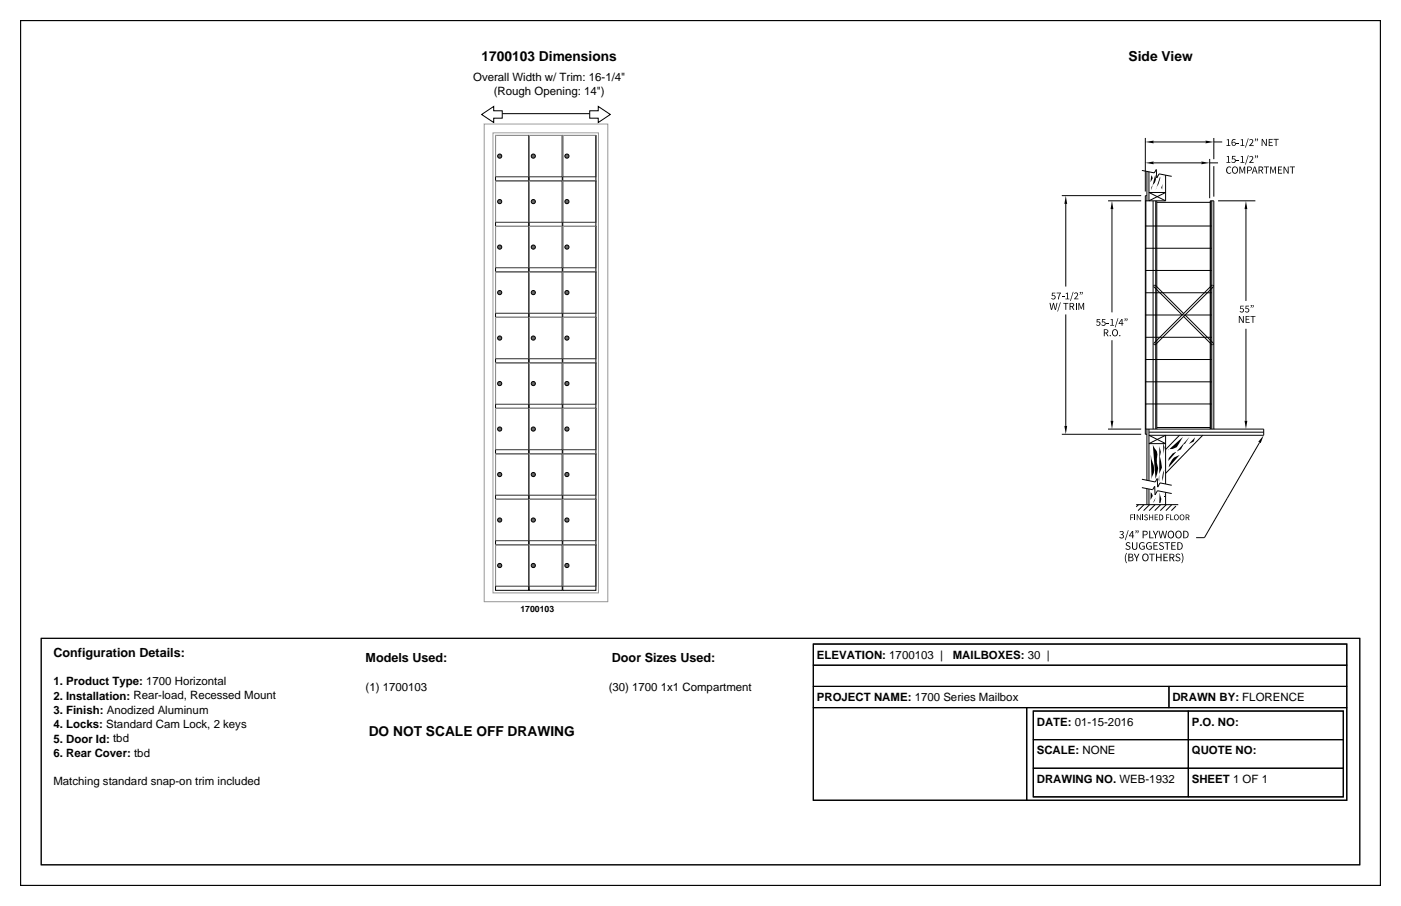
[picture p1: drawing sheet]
<svg xmlns="http://www.w3.org/2000/svg" width="432mm" height="279mm" viewBox="0 0 432 279" stroke-linecap="round" stroke-linejoin="round" font-family="sans-serif">
<path d="M12.7 196.8h406.4v69.9h-406.4z" fill="none" stroke="#000" stroke-width=".31"/>
<g fill="none" stroke="#000" stroke-width=".35">
<path d="M6.3 6.4h419.1v266.6h-419.1zM250.7 198.6h164.4v48.2h-164.4zM250.7 198.6h164.4v6.6h-164.4zM250.7 218.2h65.7v28.6h-65.7zM250.7 211.7h109.6v6.5h-109.6zM250.7 205.2h164.4v6.5h-164.4zM316.4 218.2h98.7v28.6h-98.7zM318.5 219.3h95.5v26.4h-95.5zM318.5 219.3h47.8v8.8h-47.8zM360.3 211.7h54.8v6.5h-54.8zM366.3 219.3h47.7v8.8h-47.7zM318.5 236.9h47.8v8.8h-47.8z"/>
<path d="M318.5 228.1h47.8v8.8h-47.8zM366.3 236.9h47.7v8.8h-47.7zM366.3 228.1h47.7v8.8h-47.7z"/>
</g>
<g fill="#fff" stroke="#000" stroke-width=".31">
<path d="M148.4 35.3l3.8-2.5v1.4h2.6v2.3h-2.6v1.3z"/>
<path d="M181.8 34.2h2.6v-1.4l3.7 2.5-3.7 2.5v-1.3h-2.6z"/>
</g>
<path d="M154.8 35.1h27" fill="none" stroke="#000" stroke-width=".31"/>
<path d="M152.7 41.8h10.2v14h-10.2z" fill="#fff" stroke="#000" stroke-width=".31"/>
<path d="M162.9 41.8h-10.2v12.7" fill="none" stroke="#999" stroke-width=".31"/>
<path d="M162.9 41.8v12.7h-10.2" fill="none" stroke="#333" stroke-width=".31"/>
<circle cx="154" cy="48.1" r=".64" fill="#666" stroke="#000" stroke-width=".31"/>
<path d="M163.1 41.8h10.2v14h-10.2z" fill="#fff" stroke="#000" stroke-width=".31"/>
<path d="M173.3 41.8h-10.2v12.7" fill="none" stroke="#999" stroke-width=".31"/>
<path d="M173.3 41.8v12.7h-10.2" fill="none" stroke="#333" stroke-width=".31"/>
<circle cx="164.4" cy="48.1" r=".64" fill="#666" stroke="#000" stroke-width=".31"/>
<path d="M173.5 41.8h10.2v14h-10.2z" fill="#fff" stroke="#000" stroke-width=".31"/>
<path d="M183.7 41.8h-10.2v12.7" fill="none" stroke="#999" stroke-width=".31"/>
<path d="M183.7 41.8v12.7h-10.2" fill="none" stroke="#333" stroke-width=".31"/>
<circle cx="174.7" cy="48.1" r=".64" fill="#666" stroke="#000" stroke-width=".31"/>
<path d="M152.7 55.8h10.2v14h-10.2z" fill="#fff" stroke="#000" stroke-width=".31"/>
<path d="M162.9 55.8h-10.2v12.7" fill="none" stroke="#999" stroke-width=".31"/>
<path d="M162.9 55.8v12.7h-10.2" fill="none" stroke="#333" stroke-width=".31"/>
<circle cx="154" cy="62.2" r=".64" fill="#666" stroke="#000" stroke-width=".31"/>
<path d="M163.1 55.8h10.2v14h-10.2z" fill="#fff" stroke="#000" stroke-width=".31"/>
<path d="M173.3 55.8h-10.2v12.7" fill="none" stroke="#999" stroke-width=".31"/>
<path d="M173.3 55.8v12.7h-10.2" fill="none" stroke="#333" stroke-width=".31"/>
<circle cx="164.4" cy="62.2" r=".64" fill="#666" stroke="#000" stroke-width=".31"/>
<path d="M173.5 55.8h10.2v14h-10.2z" fill="#fff" stroke="#000" stroke-width=".31"/>
<path d="M183.7 55.8h-10.2v12.7" fill="none" stroke="#999" stroke-width=".31"/>
<path d="M183.7 55.8v12.7h-10.2" fill="none" stroke="#333" stroke-width=".31"/>
<circle cx="174.7" cy="62.2" r=".64" fill="#666" stroke="#000" stroke-width=".31"/>
<path d="M152.7 69.8h10.2v14.1h-10.2z" fill="#fff" stroke="#000" stroke-width=".31"/>
<path d="M162.9 69.8h-10.2v12.8" fill="none" stroke="#999" stroke-width=".31"/>
<path d="M162.9 69.8v12.8h-10.2" fill="none" stroke="#333" stroke-width=".31"/>
<circle cx="154" cy="76.2" r=".64" fill="#666" stroke="#000" stroke-width=".31"/>
<path d="M163.1 69.8h10.2v14.1h-10.2z" fill="#fff" stroke="#000" stroke-width=".31"/>
<path d="M173.3 69.8h-10.2v12.8" fill="none" stroke="#999" stroke-width=".31"/>
<path d="M173.3 69.8v12.8h-10.2" fill="none" stroke="#333" stroke-width=".31"/>
<circle cx="164.4" cy="76.2" r=".64" fill="#666" stroke="#000" stroke-width=".31"/>
<path d="M173.5 69.8h10.2v14.1h-10.2z" fill="#fff" stroke="#000" stroke-width=".31"/>
<path d="M183.7 69.8h-10.2v12.8" fill="none" stroke="#999" stroke-width=".31"/>
<path d="M183.7 69.8v12.8h-10.2" fill="none" stroke="#333" stroke-width=".31"/>
<circle cx="174.7" cy="76.2" r=".64" fill="#666" stroke="#000" stroke-width=".31"/>
<path d="M152.7 83.9h10.2v14h-10.2z" fill="#fff" stroke="#000" stroke-width=".31"/>
<path d="M162.9 83.9h-10.2v12.7" fill="none" stroke="#999" stroke-width=".31"/>
<path d="M162.9 83.9v12.7h-10.2" fill="none" stroke="#333" stroke-width=".31"/>
<circle cx="154" cy="90.2" r=".64" fill="#666" stroke="#000" stroke-width=".31"/>
<path d="M163.1 83.9h10.2v14h-10.2z" fill="#fff" stroke="#000" stroke-width=".31"/>
<path d="M173.3 83.9h-10.2v12.7" fill="none" stroke="#999" stroke-width=".31"/>
<path d="M173.3 83.9v12.7h-10.2" fill="none" stroke="#333" stroke-width=".31"/>
<circle cx="164.4" cy="90.2" r=".64" fill="#666" stroke="#000" stroke-width=".31"/>
<path d="M173.5 83.9h10.2v14h-10.2z" fill="#fff" stroke="#000" stroke-width=".31"/>
<path d="M183.7 83.9h-10.2v12.7" fill="none" stroke="#999" stroke-width=".31"/>
<path d="M183.7 83.9v12.7h-10.2" fill="none" stroke="#333" stroke-width=".31"/>
<circle cx="174.7" cy="90.2" r=".64" fill="#666" stroke="#000" stroke-width=".31"/>
<path d="M152.7 97.9h10.2v14h-10.2z" fill="#fff" stroke="#000" stroke-width=".31"/>
<path d="M162.9 97.9h-10.2v12.7" fill="none" stroke="#999" stroke-width=".31"/>
<path d="M162.9 97.9v12.7h-10.2" fill="none" stroke="#333" stroke-width=".31"/>
<circle cx="154" cy="104.3" r=".64" fill="#666" stroke="#000" stroke-width=".31"/>
<path d="M163.1 97.9h10.2v14h-10.2z" fill="#fff" stroke="#000" stroke-width=".31"/>
<path d="M173.3 97.9h-10.2v12.7" fill="none" stroke="#999" stroke-width=".31"/>
<path d="M173.3 97.9v12.7h-10.2" fill="none" stroke="#333" stroke-width=".31"/>
<circle cx="164.4" cy="104.3" r=".64" fill="#666" stroke="#000" stroke-width=".31"/>
<path d="M173.5 97.9h10.2v14h-10.2z" fill="#fff" stroke="#000" stroke-width=".31"/>
<path d="M183.7 97.9h-10.2v12.7" fill="none" stroke="#999" stroke-width=".31"/>
<path d="M183.7 97.9v12.7h-10.2" fill="none" stroke="#333" stroke-width=".31"/>
<circle cx="174.7" cy="104.3" r=".64" fill="#666" stroke="#000" stroke-width=".31"/>
<path d="M152.7 111.9h10.2v14h-10.2z" fill="#fff" stroke="#000" stroke-width=".31"/>
<path d="M162.9 111.9h-10.2v12.8" fill="none" stroke="#999" stroke-width=".31"/>
<path d="M162.9 111.9v12.8h-10.2" fill="none" stroke="#333" stroke-width=".31"/>
<circle cx="154" cy="118.3" r=".64" fill="#666" stroke="#000" stroke-width=".31"/>
<path d="M163.1 111.9h10.2v14h-10.2z" fill="#fff" stroke="#000" stroke-width=".31"/>
<path d="M173.3 111.9h-10.2v12.8" fill="none" stroke="#999" stroke-width=".31"/>
<path d="M173.3 111.9v12.8h-10.2" fill="none" stroke="#333" stroke-width=".31"/>
<circle cx="164.4" cy="118.3" r=".64" fill="#666" stroke="#000" stroke-width=".31"/>
<path d="M173.5 111.9h10.2v14h-10.2z" fill="#fff" stroke="#000" stroke-width=".31"/>
<path d="M183.7 111.9h-10.2v12.8" fill="none" stroke="#999" stroke-width=".31"/>
<path d="M183.7 111.9v12.8h-10.2" fill="none" stroke="#333" stroke-width=".31"/>
<circle cx="174.7" cy="118.3" r=".64" fill="#666" stroke="#000" stroke-width=".31"/>
<path d="M152.7 125.9h10.2v14.1h-10.2z" fill="#fff" stroke="#000" stroke-width=".31"/>
<path d="M162.9 125.9h-10.2v12.8" fill="none" stroke="#999" stroke-width=".31"/>
<path d="M162.9 125.9v12.8h-10.2" fill="none" stroke="#333" stroke-width=".31"/>
<circle cx="154" cy="132.3" r=".64" fill="#666" stroke="#000" stroke-width=".31"/>
<path d="M163.1 125.9h10.2v14.1h-10.2z" fill="#fff" stroke="#000" stroke-width=".31"/>
<path d="M173.3 125.9h-10.2v12.8" fill="none" stroke="#999" stroke-width=".31"/>
<path d="M173.3 125.9v12.8h-10.2" fill="none" stroke="#333" stroke-width=".31"/>
<circle cx="164.4" cy="132.3" r=".64" fill="#666" stroke="#000" stroke-width=".31"/>
<path d="M173.5 125.9h10.2v14.1h-10.2z" fill="#fff" stroke="#000" stroke-width=".31"/>
<path d="M183.7 125.9h-10.2v12.8" fill="none" stroke="#999" stroke-width=".31"/>
<path d="M183.7 125.9v12.8h-10.2" fill="none" stroke="#333" stroke-width=".31"/>
<circle cx="174.7" cy="132.3" r=".64" fill="#666" stroke="#000" stroke-width=".31"/>
<path d="M152.7 140h10.2v14h-10.2z" fill="#fff" stroke="#000" stroke-width=".31"/>
<path d="M162.9 140h-10.2v12.7" fill="none" stroke="#999" stroke-width=".31"/>
<path d="M162.9 140v12.7h-10.2" fill="none" stroke="#333" stroke-width=".31"/>
<circle cx="154" cy="146.3" r=".64" fill="#666" stroke="#000" stroke-width=".31"/>
<path d="M163.1 140h10.2v14h-10.2z" fill="#fff" stroke="#000" stroke-width=".31"/>
<path d="M173.3 140h-10.2v12.7" fill="none" stroke="#999" stroke-width=".31"/>
<path d="M173.3 140v12.7h-10.2" fill="none" stroke="#333" stroke-width=".31"/>
<circle cx="164.4" cy="146.3" r=".64" fill="#666" stroke="#000" stroke-width=".31"/>
<path d="M173.5 140h10.2v14h-10.2z" fill="#fff" stroke="#000" stroke-width=".31"/>
<path d="M183.7 140h-10.2v12.7" fill="none" stroke="#999" stroke-width=".31"/>
<path d="M183.7 140v12.7h-10.2" fill="none" stroke="#333" stroke-width=".31"/>
<circle cx="174.7" cy="146.3" r=".64" fill="#666" stroke="#000" stroke-width=".31"/>
<path d="M152.7 154h10.2v14h-10.2z" fill="#fff" stroke="#000" stroke-width=".31"/>
<path d="M162.9 154h-10.2v12.7" fill="none" stroke="#999" stroke-width=".31"/>
<path d="M162.9 154v12.7h-10.2" fill="none" stroke="#333" stroke-width=".31"/>
<circle cx="154" cy="160.4" r=".64" fill="#666" stroke="#000" stroke-width=".31"/>
<path d="M163.1 154h10.2v14h-10.2z" fill="#fff" stroke="#000" stroke-width=".31"/>
<path d="M173.3 154h-10.2v12.7" fill="none" stroke="#999" stroke-width=".31"/>
<path d="M173.3 154v12.7h-10.2" fill="none" stroke="#333" stroke-width=".31"/>
<circle cx="164.4" cy="160.4" r=".64" fill="#666" stroke="#000" stroke-width=".31"/>
<path d="M173.5 154h10.2v14h-10.2z" fill="#fff" stroke="#000" stroke-width=".31"/>
<path d="M183.7 154h-10.2v12.7" fill="none" stroke="#999" stroke-width=".31"/>
<path d="M183.7 154v12.7h-10.2" fill="none" stroke="#333" stroke-width=".31"/>
<circle cx="174.7" cy="160.4" r=".64" fill="#666" stroke="#000" stroke-width=".31"/>
<path d="M152.7 168h10.2v14.1h-10.2z" fill="#fff" stroke="#000" stroke-width=".31"/>
<path d="M162.9 168h-10.2v12.8" fill="none" stroke="#999" stroke-width=".31"/>
<path d="M162.9 168v12.8h-10.2" fill="none" stroke="#333" stroke-width=".31"/>
<circle cx="154" cy="174.4" r=".64" fill="#666" stroke="#000" stroke-width=".31"/>
<path d="M163.1 168h10.2v14.1h-10.2z" fill="#fff" stroke="#000" stroke-width=".31"/>
<path d="M173.3 168h-10.2v12.8" fill="none" stroke="#999" stroke-width=".31"/>
<path d="M173.3 168v12.8h-10.2" fill="none" stroke="#333" stroke-width=".31"/>
<circle cx="164.4" cy="174.4" r=".64" fill="#666" stroke="#000" stroke-width=".31"/>
<path d="M173.5 168h10.2v14.1h-10.2z" fill="#fff" stroke="#000" stroke-width=".31"/>
<path d="M183.7 168h-10.2v12.8" fill="none" stroke="#999" stroke-width=".31"/>
<path d="M183.7 168v12.8h-10.2" fill="none" stroke="#333" stroke-width=".31"/>
<circle cx="174.7" cy="174.4" r=".64" fill="#666" stroke="#000" stroke-width=".31"/>
<path d="M149.2 38.3h38.1v147.3h-38.1zM151.9 41h32.6v141.8h-32.6z" fill="none" stroke="#999" stroke-width=".31"/>
<g fill="none" stroke="#000" stroke-width=".31">
<path d="M351.9 52.6l3.9 .7 .6-1 .1 2.6 .7-1.3 3.9 .8M353 42.5v16.6M353.5 52.9v9M354.1 53v8.9l5.1-2.5h-5.1l5.1 2.5M355.6 43.8h16M355.6 50.2h14.7M359.2 54v7.9M372.8 50.2h2.6M372.8 49v12.1M374.1 43.8h2.6M374.1 42.5v6.6M374.1 51.2v9.5"/>
<path d="M327.3 60.3h24.4M328.5 62.9v25.5M341.5 61.9h10.2M342.7 64.5v31.8M353 61.9h6.2M353 69.7h20.5M353 76.6h20.5M353.2 61.9v70.4M353.5 60.3h-.5v73.6h.5M355.4 61.9v70.4M356.2 61.9v70.4M356.5 62.4h16.5"/>
<path d="M356.5 61.9v70.4M373.2 61.9v70.4M373.5 61.9v70.4M375.4 61.9h11.5M384 64.5v28.3M328.5 97v34.4M331.6 93.4v2.2M353 97.1h20.5M353 90.3h20.5M353 83.4h20.5M355.6 88.4l8.8 8.7M356 87.9l8.8 8.8"/>
<path d="M364.8 97.6l8.8 8.8M365.3 97.1l8.7 8.8M373.6 87.9l-18 18M374 88.4l-18 18M342.7 104.9v24.9M353 104h20.5M353 117.7h20.5M353 110.9h20.5M384 101.4v28.4M327.3 133.9h24.4M341.5 132.3h10.2M353 132.3h36.5v1.9h-35.4l5.1 2.6h-5.1l5.1-2.6v15.1"/>
<path d="M353 124.6h20.5M353.5 132.3v15.8M354.1 132.3v15.9M354.1 133.3h35.4M356.5 131.8h16.5M363.5 134.2l-4.3 4.4M370.7 134.2l-11.5 11.8M373 132.3v-70.4h1.1v70.4M388.2 136.5l-17 29.3h-2.5M350.2 155.6h12.9M350.9 155.6l-.7 .7M351.9 147.8l4.1 .8 .7-1 .1 2.6 .7-1.3 3.6 .7"/>
<path d="M351.9 150.4l3.4 .6 .6-1 .1 2.6 .7-1.3 4.4 .9M352.6 155.6l-1.9 1.9M353.5 150.7v4.9M354.1 150.8v4.8M354.3 155.6l-1.8 1.9M356 155.6l-1.8 1.9M357.7 155.6l-1.8 1.9M359.2 151.8v3.8M359.5 155.6l-1.9 1.9M361.2 155.6l-1.9 1.9M362.4 156.1l-1.4 1.4"/>
</g>
<g fill="#000">
<path d="M354.8 54.1l.5 .9-.7 1.2zM353 43.8l2.6-.4v.8zM353 50.2l2.6-.4v.9zM356 53.9l.3 1.3-.3 1.1-1 1-.1 1.4zM357.5 54.5a5.1 5.1 0 0 1-1.2 3.5l-.1 .5zM358.3 56.7l-.1 1.7-.3-.5zM358.8 54.4l.1 .8zM370.3 49.8l2.5 .4-2.5 .5zM371.6 43.4l2.5 .4-2.5 .4zM378.1 43.1l.7-.2v1.9h.4v.2h-1.2v-.2h.5v-1.6h-.4zM378.1 48.2l.7-.1v1.9h.4v.2h-1.2v-.2h.5v-1.6h-.4zM378.3 51.5l.8-.1 .4 .2-.3 .1a.81 .81 0 0 0-1 .8 .81 .81 0 0 0 1 .7l.3 .1a1.04 1.04 0 0 1-1.5-.1 1.04 1.04 0 0 1 .1-1.4z"/>
<path d="M379.7 48.1h1.1v.2h-.8l-.1 .7a.74 .74 0 0 1 1 .4 .74 .74 0 0 1-.4 .9 .74 .74 0 0 1-1-.3l.1-.2a.5 .5 0 0 0 .7 .3 .5 .5 0 0 0 .2-.7 .5 .5 0 0 0-.7-.2zM381.2 44.1h.7v.2h-.7zM381.2 49.3h.7v.2h-.7zM382 51.4h.3l.6 1.6 .5-1.6h.4v2.1h-.3v-1.8l-.5 1.6-.8-1.6v1.8h-.2zM382.4 43.1l.7-.2v1.9h.4v.2h-1.2v-.2h.5v-1.6h-.4zM382.4 48.2l.7-.1v1.9h.4v.2h-1.2v-.2h.5v-1.6h-.4zM384.6 42.7h.2l-.9 2.8h-.2zM384.6 47.9h.2l-.9 2.9h-.2zM385 43.2a.7 .7 0 0 1 1.1-.2 .7 .7 0 0 1-.1 1.1l-.6 .7h1v.2h-1.4l1-1.5-.2-.4zM385 48.4a.7 .7 0 0 1 1.1-.2 .7 .7 0 0 1-.1 1.1l-.6 .7h1v.3h-1.4l1-1.6-.2-.3zM388.9 42.8h.3l1 1.9v-1.9h.2v2.2h-.3l-1-1.8v1.8h-.3zM389.5 51.3h1.6v.3h-.7v1.9h-.2v-1.9h-.7z"/>
<path d="M391 42.8h1.3v.3h-1v.7h.8v.2h-.8v.8h1v.2h-1.3zM391.5 51.4h.3l.6 1.6 .5-1.6h.4v2.1h-.3v-1.8l-.6 1.6-.7-1.6v1.8h-.2zM392.5 42.8h1.6v.3h-.7v1.9h-.2v-1.9h-.7zM393.9 51.4h1.2v.2h-.9v.7h.8v.2h-.8v.8h1v.3h-1.3zM395.6 51.4h.3l1 1.8v-1.8h.3v2.1h-.3l-1-1.8v1.8h-.3zM397.5 51.3h1.6v.3h-.6v1.9h-.3v-1.9h-.7zM328.5 60.3l.4 2.6h-.8zM342.7 61.9l.4 2.6h-.8zM384 61.9l.4 2.6h-.8zM323.5 93.4h.3l.3 1.9 .5-1.9h.2l.5 1.9 .3-1.9h.3l-.5 2.2h-.3l-.4-1.8-.5 1.8h-.3zM324.2 90.3h1.1v.2h-.9v.6a.72 .72 0 0 1 .9 .4 .72 .72 0 0 1-.4 .9 .72 .72 0 0 1-.9-.3l.1-.2a.48 .48 0 0 0 .7 .3 .48 .48 0 0 0 .2-.7 .48 .48 0 0 0-.7-.2zM325.7 90.2h1.3l-.6 2.1h-.3v-.4l.6-1.4h-1z"/>
<path d="M326.7 93.2h.2l-.8 2.9h-.2zM327.3 91.4h.7v.2h-.7zM327.7 93.4h1.6v.3h-.7v1.9h-.2v-1.9h-.7zM328.5 90.4l.6-.2v1.9h.5v.2h-1.2v-.2h.5v-1.5zM330.7 90h.2l-.9 2.8h-.2zM331 90.5a.69 .69 0 0 1 1.1-.2 .69 .69 0 0 1-.1 1.1l-.6 .7h1v.2h-1.4l1-1.5-.2-.3-.6 .2zM332.4 93.4h.3l.5 1.6 .6-1.6h.3v2.2h-.2v-1.8l-.6 1.5-.7-1.5v1.8h-.2zM341.1 99.5h.7v.2h-.7zM344.5 98.1h.2l-.9 2.9h-.2zM355.6 87.9h.4l-.4 .5zM373.6 87.9h.4v.5zM381.8 97.4h.3l1 1.8v-1.7h.2v2.1h-.3l-1-1.8 .1 1.8h-.3z"/>
<path d="M382.3 94.3h1v.2h-.8l-.1 .6a.72 .72 0 0 1 1 .4 .72 .72 0 0 1-.4 .9 .72 .72 0 0 1-.9-.3l.1-.2a.48 .48 0 0 0 .6 .3 .48 .48 0 0 0 .3-.7 .48 .48 0 0 0-.7-.1zM383.9 94.3h1v.2h-.8v.6a.72 .72 0 0 1 .9 .4 .72 .72 0 0 1-.4 .9 .72 .72 0 0 1-.9-.3l.1-.2a.48 .48 0 0 0 .7 .3 .48 .48 0 0 0 .2-.7 .48 .48 0 0 0-.7-.1zM383.9 97.4h1.2v.3h-.9v.6h.8v.3h-.8v.7h1v.3h-1.3zM385.4 97.4h1.6v.3h-.7v1.9h-.3v-1.9h-.6zM338 98.4h1.1v.2h-.8l-.1 .6a.72 .72 0 0 1 .9 .4 .72 .72 0 0 1-.3 .9 .72 .72 0 0 1-1-.3l.1-.2a.48 .48 0 0 0 .7 .3 .48 .48 0 0 0 .2-.7 .48 .48 0 0 0-.7-.1zM339.7 98.4h1v.2h-.8l-.1 .6a.72 .72 0 0 1 .9 .4 .72 .72 0 0 1-.3 1 .72 .72 0 0 1-1-.4l.2-.2a.48 .48 0 0 0 .6 .3 .48 .48 0 0 0 .2-.7 .48 .48 0 0 0-.7-.1zM342 103.4h.3v.3h-.2zM342.3 98.5l.6-.1v1.8h.5v.2h-1.2v-.2h.5v-1.5zM345 103.4h.3v.3h-.3zM355.6 105.9l.4 .5h-.4zM374 105.9v.5h-.4zM328.1 131.4h.8l-.4 2.5z"/>
<path d="M342.3 129.8h.8l-.4 2.5zM355.3 137.2l1.3 2 .1 1-.1 2.5 .4 1.7-.9 3.3zM357.3 137.6l.5 1.8-.3 1.4 .6 3.4-.8 1.9-.2 1.8 .2 .7zM360.2 138.5l-.3 .5 4.7-4.3-1.9 3.2-1.3 .6zM361.4 139.8l-1.2 1.5-.1 .9 6.5-7.4-1.3 2-.5 .2-.8 1.6zM368.3 134.9l-.4 1.3-1.5 .7zM383.6 129.8h.8l-.4 2.5zM389.5 134.2l-.9 2.5-.8-.5zM348.4 158.7h1v.2h-.8v.5h.7v.2h-.7v.8h-.2zM349.7 158.7h.2v1.7h-.2zM350.4 158.7h.2l.8 1.4v-1.4h.2v1.7h-.2l-.9-1.4 .1 1.4h-.2zM352.1 158.7h.2v1.7h-.2z"/>
<path d="M354.2 158.7h.2v.7h.8v-.7h.2v1.7h-.2v-.8h-.8v.8h-.2zM354.7 151.8l.6 1.1-.7 1.3zM354.6 137.8l.3 3.8a5.1 5.1 0 0 1 .2 5.4l-.2 .9zM355.9 158.7h1v.2h-.8v.5h.7v.2h-.7v.6h.8v.2h-1zM356.2 153.4l-.3 1.1-.6 .6zM357.4 151.8l.5 2.1-.2 1.1-.4 .2zM358.8 144.8l-.5 3.6-.1-1.1zM358.6 152l.4 1zM358.9 152.8h.3v.3h-.3zM359.4 158.7h1v.2h-.8v.5h.7v.2h-.7v.8h-.2zM360.7 158.7h.2v1.5h.8v.2h-1zM361.8 141.1l1.8-.8-3.4 3.9 .2-1z"/>
<path d="M345 164a.66 .66 0 0 1 1.1-.2 .66 .66 0 0 1-.2 1.1 .71 .71 0 0 1 .2 1.1 .71 .71 0 0 1-1.1-.3l.1-.2a.5 .5 0 0 0 .7 .3 .5 .5 0 0 0 .2-.7l-.6-.1v-.3h.4a.42 .42 0 0 0 .1-.7 .42 .42 0 0 0-.7 .2zM347.2 167.4l.8-.2 .4 .3-.2 .2a.45 .45 0 0 0-.6-.3 .45 .45 0 0 0-.2 .7 .76 .76 0 0 1 1 .6 .76 .76 0 0 1-.8 .9l-.8-.4 .3-.2 .8 .3 .3-.3-1.2-.9zM347.2 170.5l.1 .1a3.1 3.1 0 0 0 0 3l-.1 .1a2.98 2.98 0 0 1 0-3.2zM347.6 163.5h.2l-.9 3.1h-.2zM348.9 167.2h.3l.1 2 .6 .1 .3-.3 .1-1.8h.2v1.4a.84 .84 0 0 1-.8 1 .84 .84 0 0 1-.8-1zM349.5 170.8h.3l.5 1.1 .6-1.1h.3l-.7 1.4v.9h-.3v-.9zM351.5 167.4l.9-.2 .4 .3-.2 .1a.85 .85 0 0 0-1.3 .7 .85 .85 0 0 0 1.2 .9v-.7h-.5v-.2h.8v1a1.17 1.17 0 0 1-1.7-.3 1.17 1.17 0 0 1 .4-1.6zM352.8 158.9l.5-.2 .5 .2h-.7l-.1 .3a.63 .63 0 0 1 .7 .5 .63 .63 0 0 1-.5 .8l-.6-.3 .2-.2 .6 .2 .2-.2-.8-.7zM354.2 163.7h.3v2h1v.3h-1.3zM353.6 167.4l.9-.2 .4 .3-.1 .1a.85 .85 0 0 0-1.3 .7 .85 .85 0 0 0 1.2 .9v-.7h-.5v-.2h.8v1a1.17 1.17 0 0 1-1.7-.3 1.17 1.17 0 0 1 .3-1.6zM354.2 170.8h1.7v.2h-.7v2.1h-.3v-2.1h-.7zM355.5 167.2h1.3v.3h-1v.7h.9v.2h-.9v.9h1.1v.2h-1.4z"/>
<path d="M355.3 163.7h.3l.5 1.2 .6-1.2h.3l-.7 1.4v.9h-.3v-.9zM356.3 170.8h.3v.9h1.1v-.9h.3v2.3h-.3v-1.1h-1.1v1.1h-.3zM357.1 163.7h.3l.3 2 .6-2h.2l.5 2 .4-2h.3l-.5 2.3h-.3l-.5-1.9-.5 1.9h-.3zM357.5 167.4l.8-.2 .4 .3-.2 .2a.45 .45 0 0 0-.6-.3 .45 .45 0 0 0-.2 .7 .76 .76 0 0 1 1 .6 .76 .76 0 0 1-.8 .9l-.8-.4 .3-.2 .9 .3 .2-.3-1.1-.9zM358.6 170.8h1.3v.2h-1v.7h.9v.3h-.9v.8h1.1v.3h-1.4zM358.9 167.2h1.7v.3h-.7v2h-.3v-2h-.7zM361 167.2h1.4v.3h-1.1v.7h.9v.2h-.9v.9h1.1v.2h-1.4zM362.6 170.9l.7-.1 .4 .2-.1 .2a.45 .45 0 0 0-.7-.3 .45 .45 0 0 0-.1 .7 .76 .76 0 0 1 1 .6 .76 .76 0 0 1-.8 .9l-.8-.3 .2-.2 .9 .2 .2-.3-1.1-.9zM364.1 170.6l.2-.1a2.98 2.98 0 0 1 0 3.2l-.2-.1a3.1 3.1 0 0 0 0-3z"/>
<path d="M380.1 51.5a1.04 1.04 0 0 1 1.5 1 1.04 1.04 0 0 1-1.6 .9l-.3-1zM380.2 51.8l-.2 .6a.68 .68 0 0 0 .6 .9 .68 .68 0 0 0 .7-.9 .66 .66 0 0 0-.3-.7 .66 .66 0 0 0-.8 .1z"/>
<path d="M379.8 43.1l.5-.3 .5 .3-.1 .2-.5-.2-.4 .9a.65 .65 0 0 1 1 .1 .65 .65 0 0 1-.4 1 .65 .65 0 0 1-.8-.6zM380 44l-.2 .2 .2 .6a.42 .42 0 0 0 .6-.5 .42 .42 0 0 0-.6-.3z"/>
<path d="M384.4 51.4h.6a.73 .73 0 0 1 .8 .9 .73 .73 0 0 1-1.1 .4v.8h-.3zM384.7 51.6v.9a.66 .66 0 0 0 .9-.5l-.3-.4z"/>
<path d="M386.8 42.8l.3-.1 .1 .3-.4 .6 .2-.5zM387.4 42.8l.3-.1v.3l-.3 .6 .2-.5z"/>
<path d="M386.8 48h.3l.1 .2-.4 .6 .2-.5zM387.4 48h.3v.2l-.3 .6 .2-.5z"/>
<path d="M386.5 51.4h.4l.7 2.1h-.3l-.2-.6h-.8l-.2 .6h-.3zM386.7 51.6l-.3 1h.6z"/>
<path d="M387.9 51.3h.7a.63 .63 0 0 1 .7 .5 .63 .63 0 0 1-.5 .8l.6 .9h-.3l-.5-.9h-.4v.9h-.3zM388.2 51.6v.8l.8-.2v-.4z"/>
<path d="M329.7 93.4l.9 .1a.6 .6 0 0 1 .5 .6 .6 .6 0 0 1-.5 .5l.5 1h-.3l-.5-.9h-.4v.9h-.2zM329.9 93.6v.8l.8-.2v-.4z"/>
<path d="M332.8 90.1l.3 .2-.3 .6zM333.4 90.1l.3 .2-.3 .6z"/>
<path d="M345.7 98.4h.3v1.3h.2v.2h-.3v.5h-.2v-.5h-.9zM345.7 98.6l-.6 1 .6 .1z"/>
<path d="M346.6 98.2l.4 .3-.4 .5zM347.2 98.2l.3 .3-.3 .5z"/>
<path d="M385.5 94.1l.3 .3-.3 .5zM386.1 94.1l.3 .3-.3 .5z"/>
<path d="M340.2 101.6h.9a.6 .6 0 0 1 .5 .6 .6 .6 0 0 1-.5 .6l.6 .9h-.3l-.5-.9h-.4v.9h-.3zM340.5 101.8v.8l.8-.2v-.5z"/>
<path d="M343 101.8a.99 .99 0 0 1 1.4 .1 .99 .99 0 0 1-.1 1.4 .99 .99 0 0 1-1.4 0l-.2-.7zM343.2 102a.78 .78 0 0 0-.2 1.1 .78 .78 0 0 0 1.1 .1 .78 .78 0 0 0 .2-1 .78 .78 0 0 0-1.1-.2z"/>
<path d="M357.3 158.7a.94 .94 0 0 1 1.2 .8 .94 .94 0 0 1-1.2 .9zM357.5 158.9v1.4a.7 .7 0 0 0 .8-.7 .7 .7 0 0 0-.8-.7z"/>
<path d="M362 158.9a.81 .81 0 0 1 1.3 .6 .81 .81 0 0 1-1.3 .7l-.2-.7zM362.2 159a.64 .64 0 0 0-.2 .9 .64 .64 0 0 0 .9 .2 .64 .64 0 0 0 .2-.9 .64 .64 0 0 0-.9-.2z"/>
<path d="M363.8 158.9a.81 .81 0 0 1 1.2 .6 .81 .81 0 0 1-1.2 .7l-.2-.7zM364 159a.63 .63 0 0 0-.2 .9 .63 .63 0 0 0 .9 .2 .63 .63 0 0 0 .1-.9 .63 .63 0 0 0-.8-.2z"/>
<path d="M347.8 170.8h.7a.58 .58 0 0 1 .7 .3 .58 .58 0 0 1-.4 .8 .6 .6 0 0 1 .6 .6 .6 .6 0 0 1-.6 .6h-1.1zM348.1 171v.7a.62 .62 0 0 0 .9-.4l-.3-.3zM348.1 172v.9a.74 .74 0 0 0 1-.5 .74 .74 0 0 0-1-.4z"/>
<path d="M348.9 163.8h.3v1.4h.4v.2h-.4v.6h-.2v-.6h-1zM349 164.1l-.7 1.1h.7z"/>
<path d="M350 163.6h.2l.1 .3-.3 .6 .1-.6zM350.6 163.6h.3l.1 .3-.4 .6 .1-.6z"/>
<path d="M352.4 170.9a1.11 1.11 0 0 1 1.6 1 1.11 1.11 0 0 1-1.6 1l-.4-1zM352.5 171.2l-.2 .7a.73 .73 0 0 0 .7 .9 .73 .73 0 0 0 .7-.9 .7 .7 0 0 0-.3-.8 .7 .7 0 0 0-.9 .1z"/>
<path d="M352.2 163.7a1.37 1.37 0 0 1 1.5 .3 .85 .85 0 0 1-.3 1 .85 .85 0 0 1-.9 .1v.9h-.3zM352.5 163.9v1a.71 .71 0 0 0 1-.5l-.3-.4z"/>
<path d="M360.3 163.9a1.11 1.11 0 0 1 1.6 .9 1.11 1.11 0 0 1-1.6 1l-.4-1zM360.4 164.2l-.2 .6a.73 .73 0 0 0 .7 1 .73 .73 0 0 0 .7-1 .7 .7 0 0 0-.4-.8 .7 .7 0 0 0-.8 .2z"/>
<path d="M360.4 170.8a1.34 1.34 0 0 1 1.5 .3 .69 .69 0 0 1-.4 1l.5 1h-.3l-.6-1h-.4v1h-.3zM360.7 171v.9l.9-.2v-.5z"/>
<path d="M362.6 163.9a1.11 1.11 0 0 1 1.6 .9 1.11 1.11 0 0 1-1.6 1l-.4-1zM362.7 164.2l-.2 .6a.73 .73 0 0 0 .7 1 .73 .73 0 0 0 .7-1 .7 .7 0 0 0-.3-.8 .7 .7 0 0 0-.9 .2z"/>
<path d="M362.9 167.2a1.23 1.23 0 0 1 1.6 1.2 1.23 1.23 0 0 1-1.6 1.1zM363.2 167.5v1.8a.93 .93 0 0 0 1-.9 .93 .93 0 0 0-1-.9z"/>
<path d="M364.7 163.7a1.23 1.23 0 0 1 1.6 1.1 1.23 1.23 0 0 1-1.6 1.2zM365 163.9v1.9a.93 .93 0 0 0 1.1-1 .93 .93 0 0 0-1.1-.9z"/>
<path d="M365.4 158.7h.9a.49 .49 0 0 1 .3 .5 .49 .49 0 0 1-.4 .4l.4 .8h-.2l-.4-.7h-.3v.7h-.3zM365.6 158.9v.6l.7-.2v-.3z"/>
</g>
<path d="M358.7 136.5v4.3" fill="none" stroke="#000" stroke-width=".43"/>
<g font-size="4.2">
<text x="148.5" y="18.7">1700103 Dimensions</text>
<text x="347.9" y="18.7">Side View</text>
<text x="113.6" y="227">DO NOT SCALE OFF DRAWING</text>
</g>
<g font-size="3.9">
<text x="16.4" y="202.5">Configuration Details:</text>
<text x="112.7" y="204.2">Models Used:</text>
<text x="188.6" y="204.2">Door Sizes Used:</text>
</g>
<g font-size="3.5">
<text x="145.8" y="25">Overall Width w/ Trim: 16-1/4&quot;</text>
<text x="152.2" y="29.4">(Rough Opening: 14&quot;)</text>
<text x="251.7" y="203.2">ELEVATION: 1700103 |</text>
<text x="293.6" y="203.2">MAILBOXES: 30 |</text>
<text x="16.4" y="211.3">1. Product Type: 1700 Horizontal</text>
<text x="16.4" y="215.7">2. Installation: Rear-load, Recessed Mount</text>
<text x="112.7" y="213">(1) 1700103</text>
<text x="187.6" y="213">(30) 1700 1x1 Compartment</text>
<text x="16.4" y="220.1">3. Finish: Anodized Aluminum</text>
<text x="251.7" y="216.2">PROJECT NAME: 1700 Series Mailbox</text>
<text x="361.3" y="216.2">DRAWN BY: FLORENCE</text>
<text x="16.4" y="224.6">4. Locks: Standard Cam Lock, 2 keys</text>
<text x="319.5" y="223.8">DATE: 01-15-2016</text>
<text x="367.3" y="223.8">P.O. NO:</text>
<text x="16.4" y="229">5. Door Id: tbd</text>
<text x="16.4" y="233.4">6. Rear Cover: tbd</text>
<text x="319.5" y="232.7">SCALE: NONE</text>
<text x="367.3" y="232.7">QUOTE NO:</text>
<text x="16.4" y="242.2">Matching standard snap-on trim included</text>
<text x="319.5" y="241.5">DRAWING NO. WEB-1932</text>
<text x="367.3" y="241.5">SHEET 1 OF 1</text>
</g>
<text font-size="2.7" x="160.4" y="188.6">1700103</text>
</svg>
